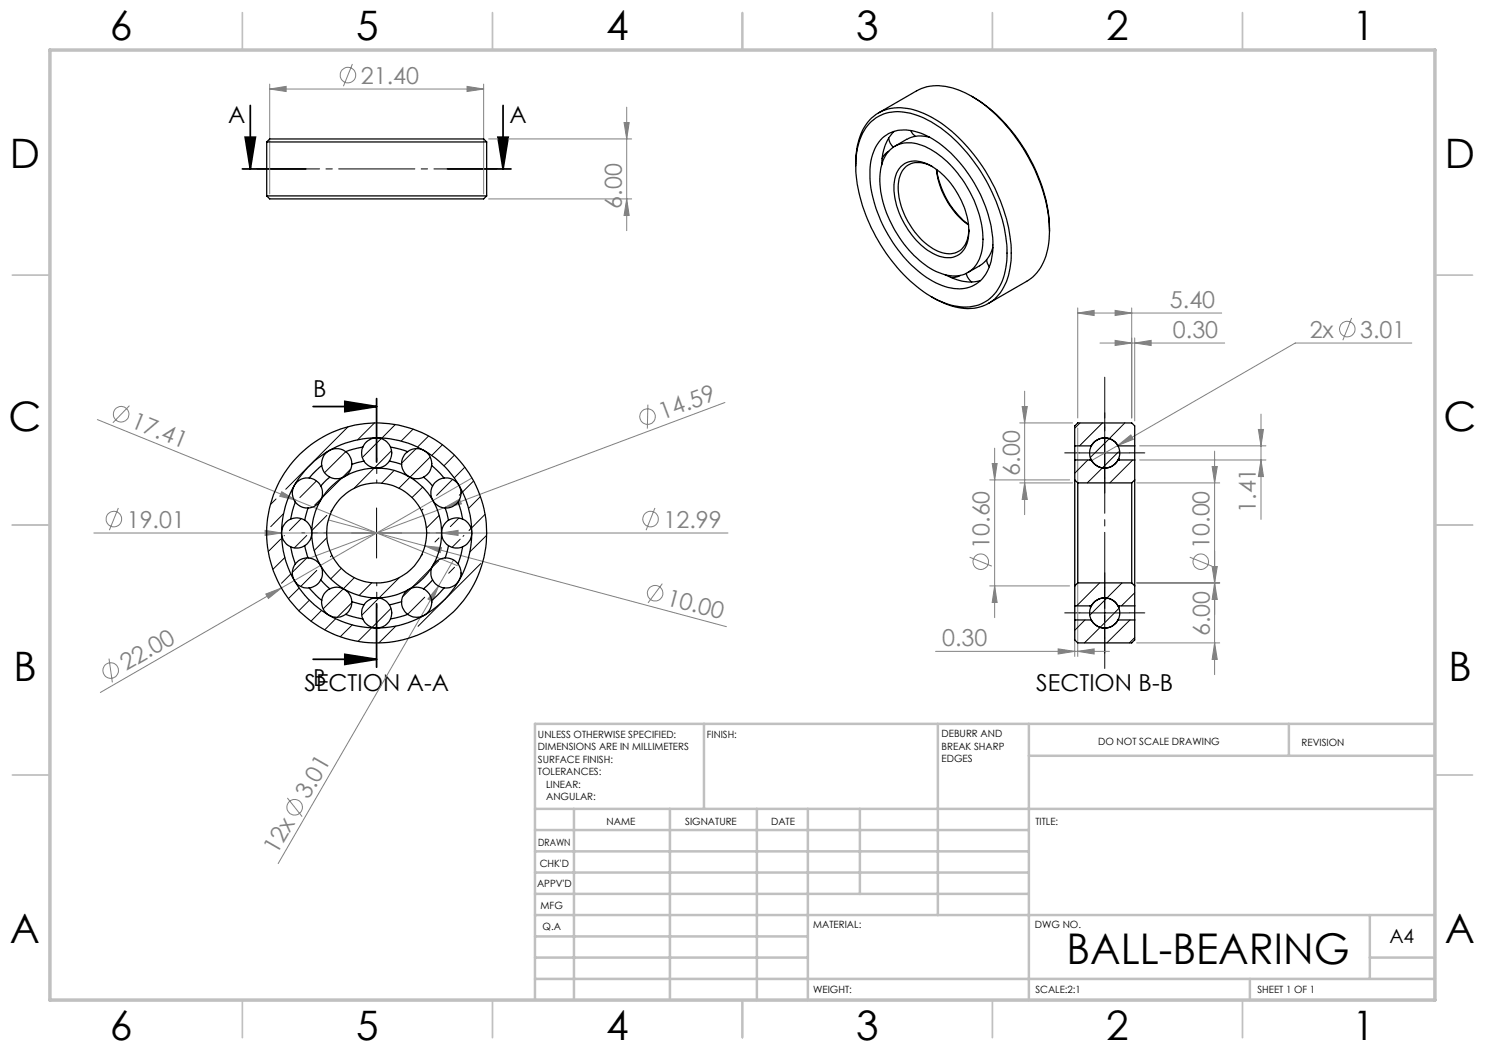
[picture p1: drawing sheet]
<svg xmlns="http://www.w3.org/2000/svg" width="297mm" height="210mm" viewBox="0 0 297 210" stroke-linecap="round" stroke-linejoin="round" font-family="sans-serif">
<g fill="none" stroke="#808080" stroke-width=".2">
<path d="M53.9 17.8l3.3-.5v1zM53.9 16.8v22M53.9 17.8h42.8M70.5 12.8l-1.8 4.4M93.4 17.3l3.3 .5-3.3 .5zM96.7 16.8v22M97.7 27.8h28.6M97.7 39.8h28.6M124.8 24.5h1l-.5 3.3zM125.3 39.8l.5 3.3h-1zM125.3 21.4v24.7M204.9 78.2v24.7"/>
<path d="M215.5 62.6l3.3-.5v1zM215.5 61.6v22M215.5 62.6h28.8M220 68.6h24.9M223 62.1l3.3 .5-3.3 .5zM223 68.1l3.3 .5-3.3 .5zM226.3 61.6v22M226.9 68.6l3.3-.5v1zM226.9 67.6v16.6M270.3 63.6l-1.7 4.4M282.4 68.6h-23.4l-35.4 20.5M19.5 83.9l39.7 16.1"/>
<path d="M25.9 81.1l-3.3 3.5M56.3 98.3l2.9 1.7-3.2-.7zM94.4 95.6l-38.1 22M129.6 80.9l-.1 4.8M145 80.5l-56 21M197.9 96h16M198.4 92.7h1l-.5 3.3zM198.9 89.6v33.9M203.9 84.6h10.6M203.9 96.6h10.6M204.4 81.3h1.1l-.6 3.3zM204.9 96.6l.6 3.3h-1.1z"/>
<path d="M214.9 90.2v41.1M215.5 85.6v45.7M223.6 89.1l2.6-2.1 .5 .9zM223.6 89.1l-5.3 3M227.3 96.6h16.6M227.9 89.2h25.3M227.9 92h25.3M242.4 93.3h1.1l-.6 3.3zM242.9 90.2v44.7M251.7 85.9h1l-.5 3.3zM252.2 82.8v21.1M252.2 92l.5 3.3h-1z"/>
<path d="M18.8 106.6h126.8M23.7 101.6l-1.8 4.4M53 106.1l3.3 .5-3.3 .5zM53.2 118.8l3.1-1.2-2.6 2.1zM56.3 117.6l-36.2 20.9M59.2 100l32.3 13.1M65.7 104l19.3 5.2M85 109.2l3.3 .3-.2 1zM85 109.2l60.3 16.1M87.7 117.2l-1.2 3.1-.9-.5zM87.7 117.2l-32.1 55.5M88.3 106.6l3.3-.5v1z"/>
<path d="M89 101.5l2.9-1.7 .4 1zM89 101.5l-27.3 10.2M90.7 112l-3 5.2M131 101.6l-1.8 4.4M132.5 116.7l-2.9 3.9M193.9 111.4l4.5 1.8M197.9 117.2h16M198.9 117.2l.5 3.3h-1zM227.3 116.6h16.6M237.9 111.4l4.5 1.8M242.4 113.3h1.1l-.6 3.3zM242.9 116.6l.6 3.3h-1.1z"/>
<path d="M21.8 131.7l.7 4.8M187.1 130.3h34.8M211.6 129.8l3.3 .5-3.3 .5zM215.5 130.3l3.3-.5v1zM227.3 128.6h16.6M242.9 128.6l.6 3.3h-1.1zM57.5 159.6l2.9 3.7"/>
<circle cx="69.6" cy="15" r="1.56"/>
<circle cx="269.5" cy="65.8" r="1.55"/>
<circle cx="24.2" cy="82.9" r="1.56"/>
<circle cx="129.5" cy="83.3" r="1.55"/>
<circle cx="22.8" cy="103.8" r="1.56"/>
<circle cx="130.1" cy="103.8" r="1.56"/>
<circle cx="131" cy="118.6" r="1.56"/>
<circle cx="196.2" cy="112.4" r="1.56"/>
<circle cx="240.2" cy="112.3" r="1.55"/>
<circle cx="22.1" cy="134.1" r="1.56"/>
<circle cx="58.9" cy="161.5" r="1.57"/>
</g>
<path d="M48.5 33.8h12.7M49 27.4h2.1l-1 6.4zM50.1 21.1v12.7M89.5 33.8h12.7M99.6 27.4h2l-1 6.4zM100.6 21.1v12.7M75.3 79.7v12.7M62.6 81.3h12.7M69 80.3l6.3 1-6.3 1zM62.6 131.9h12.7M69 130.9l6.3 1-6.3 1zM75.3 120.7v12.7" fill="none" stroke="#000" stroke-width=".35"/>
<path d="M99.4 33.8h-48" fill="none" stroke="#000" stroke-width=".2" stroke-dasharray="15.2 1.3 1.3 1.3" stroke-dashoffset="2.7"/>
<path d="M75.4 96.6v-5M65.4 106.6h-5M75.4 116.6v5M85.4 106.6h5" fill="none" stroke="#000" stroke-width=".2" stroke-dasharray="15.2 1.3 1.3 1.3" stroke-dashoffset="14.6"/>
<path d="M221 133.7v-58.3" fill="none" stroke="#000" stroke-width=".2" stroke-dasharray="15.2 1.3 1.3 1.3" stroke-dashoffset="7.1"/>
<path d="M216 90.6h-3.1M221 85.6v-3M221 95.6v3M226 90.6h3M221 117.6v-3M216 122.6h-3.1M221 127.6v3M226 122.6h3" fill="none" stroke="#000" stroke-width=".2" stroke-dasharray="15.2 1.3 1.3 1.3"/>
<path d="M215.9 90.6h10M220.9 85.6v10M70.3 106.6h10M75.3 101.6v10M220.9 117.6v10M215.9 122.6h10" fill="none" stroke="#000" stroke-width=".2"/>
<g fill="none" stroke="#c0c0c0" stroke-width=".35">
<path d="M48.5 2.5v7.5M98.5 2.5v7.5M148.5 2.5v7.5M198.5 2.5v7.5M248.5 2.5v7.5M2.5 55h7.5M287 55h7.5M2.5 105h7.5M287 105h7.5M2.5 155h7.5M287 155h7.5M48.5 200v7.5"/>
<path d="M98.5 200v7.5M148.5 200v7.5M198.5 200v7.5M248.5 200v7.5"/>
</g>
<g fill="none" stroke="#c0c0c0" stroke-width=".5">
<path d="M140.8 144.8v17M187.6 144.8v38.2M205.8 144.8v55.2M205.8 151.2h81.2M257.8 144.8v6.4M287 144.8h-180v55.2M107 161.8h180M107 178.8h98.8M107 174.5h98.8M107 170.3h98.8M107 166h98.8M114.8 161.8v38.2"/>
<path d="M134 161.8v38.2M151.4 161.8v38.2M161.6 161.8v38.2M172 161.8v17M107 195.8h180M107 191.5h54.6M107 187.3h54.6M107 183h180M250 195.8v4.2M274 191.5h13M274 183v12.8"/>
</g>
<path d="M10 10h277v190h-277z" fill="none" stroke="#c0c0c0" stroke-width=".7"/>
<g fill="#000">
<path d="M99.6 27.4h2l-1 6.4zM49 27.4h2.1l-1 6.4z"/>
<path d="M69 80.3l6.3 1-6.3 1zM69 130.9l6.3 1-6.3 1z"/>
</g>
<g fill="#808080">
<path d="M56.3 98.3l2.9 1.7-3.2-.7z"/>
<path d="M53 106.1l3.3 .5-3.3 .5z"/>
<path d="M88.3 106.6l3.3-.5v1z"/>
<path d="M89 101.5l2.9-1.7 .4 1z"/>
<path d="M53.2 118.8l3.1-1.2-2.6 2.1z"/>
<path d="M87.7 117.2l-1.2 3.1-.9-.5z"/>
<path d="M85 109.2l3.3 .3-.2 1z"/>
<path d="M93.4 17.3l3.3 .5-3.3 .5zM53.9 17.8l3.3-.5v1z"/>
<path d="M223.6 89.1l3.1-1.2-.5-.9zM223 68.1l3.3 .5-3.3 .5zM226.9 68.6l3.3-.5v1z"/>
<path d="M251.7 85.9h1l-.5 3.3zM252.2 92l.5 3.3h-1zM204.4 81.3h1.1l-.6 3.3zM204.9 96.6l.6 3.3h-1.1zM198.4 92.7h1l-.5 3.3zM198.9 117.2l.5 3.3h-1zM242.4 93.3h1.1l-.6 3.3zM242.9 116.6l.6 3.3h-1.1zM242.4 113.3h1.1l-.6 3.3zM242.9 128.6l.6 3.3h-1.1z"/>
<path d="M124.8 24.5h1l-.5 3.3zM125.3 39.8l.5 3.3h-1z"/>
<path d="M215.5 62.6l3.3-.5v1zM223 62.1l3.3 .5-3.3 .5zM211.6 129.8l3.3 .5-3.3 .5zM215.5 130.3l3.3-.5v1z"/>
</g>
<g fill="none" stroke="#000" stroke-width=".25">
<path d="M194.3 19.3a33.5 33.5 0 0 1 14.9 20.6 25.6 25.6 0 0 1 .7 6.3M53.3 39.2h44M53.3 39.2l.6 .6h42.8l.6-.6M53.3 28.4h44M53.3 28.4l.6-.6h42.8l.6 .6M53.3 28.4v10.8M97.3 28.4v10.8M171.1 33.2a12.9 12.9 0 0 1 3.2-9.6 8.8 8.8 0 0 1 9.1-1.4 26.7 26.7 0 0 1 12.5 10.3 32.8 32.8 0 0 1 6.3 18.9 11 11 0 0 1-4.2 9.1 9.8 9.8 0 0 1-9.7-.1l-2-1.1M174.3 24.3a8.7 8.7 0 0 1 9.1-1.2 27.1 27.1 0 0 1 12.8 11.3 31.6 31.6 0 0 1 5.2 17 10.9 10.9 0 0 1-3.8 8.6 8.7 8.7 0 0 1-8.1 .8 26.1 26.1 0 0 1-12.3-10.2 31.4 31.4 0 0 1-6-18.6 11.5 11.5 0 0 1 3.1-7.7zM175.7 22.6l7.6-4.4a9.9 9.9 0 0 1 9.1 .1 29.8 29.8 0 0 1 13.2 13.1 31.7 31.7 0 0 1 4.3 14.8M176.5 27.6a6.8 6.8 0 0 1 7.1-1.2 21.5 21.5 0 0 1 10.8 9.5 24.7 24.7 0 0 1 4.1 14.5 7.9 7.9 0 0 1-4.1 6.8 8.9 8.9 0 0 1-7.8-.9 27.4 27.4 0 0 1-12.5-19.3 12.3 12.3 0 0 1 1.4-8.2zM177.7 30.3l-.7 .6-.6 .8"/>
<path d="M177.7 27.6l.3 1 .7 .8M177.9 30a5.8 5.8 0 0 1 6.6-.9 20.8 20.8 0 0 1 10.6 11.7 15.3 15.3 0 0 1 .8 11 5.5 5.5 0 0 1-7.5 2.9 18.1 18.1 0 0 1-8.9-7.9 19.7 19.7 0 0 1-3.4-13 7.1 7.1 0 0 1 1.8-3.8zM178.8 26.3a9.1 9.1 0 0 0-2.4 6.6M180.3 33.2a4.5 4.5 0 0 1 5.3-.4 16.1 16.1 0 0 1 8.1 14.5 4.2 4.2 0 0 1-4.8 4.2 12.8 12.8 0 0 1-8-6.7 13.3 13.3 0 0 1-1.9-9.3l.5-1.3zM182.1 26.1l1 1.2M185.9 27.4a6 6 0 0 0-4.6 .5l-2.3 1.3M186.5 33.3a4.5 4.5 0 0 0-5.8 .5 7.9 7.9 0 0 0-.6 6.9 14.8 14.8 0 0 0 7.9 9.7 4 4 0 0 0 5.7-3.7l.1-.7M187.3 33.9a16.1 16.1 0 0 0 6.4 11.1 17.1 17.1 0 0 1-6.3-11.1M189 55a9.3 9.3 0 0 0 7.1 1.1M192.1 55.1l-.9 .3-1.1 .1M193.3 54.7l.2 .7 .8 1M197.3 52l.2 .7 .4 .7"/>
<path d="M198.6 49.5a6.1 6.1 0 0 1-2.7 3.7l-2.3 1.3M209.9 46.2a12 12 0 0 1-3.3 9.2l-1.2 .9-7.7 4.4M64.3 93.1l-2.5 2.5M65.9 95.4l-1.7 1.8M72.6 89.4l-3.5 .9M72.8 92.2l-2.5 .7M77.9 92.2l2.4 .7M78.1 89.4l3.4 .9M84.7 95.4l1.8 1.8M86.3 93.1l2.5 2.5M214.9 89.2v2.8M214.9 89.2h3.4a3 3 0 0 1 5.3 0h3.3"/>
<path d="M214.9 92h3.4a3 3 0 0 0 5.3 0h3.3M214.9 96v21.2M214.9 89.2v-4l.6-.6h10.8l.6 .6v4M214.9 92v4M214.9 96l.6 .6M215.5 96.6v20M215.5 96.6h10.8M218.1 91.7l-.1 .3M223.8 91.7l.1 .3M226.3 96.6v20M226.9 89.2v2.8M226.9 96v21.2"/>
<path d="M226.9 92v4M226.9 96l-.6 .6M58.1 109.4l1 3.4M59.1 100.4l-1 3.4M61 109.1l.6 2.5M61.6 101.6l-.6 2.5M61.8 117.6l2.5 2.5M64.2 116l1.7 1.8M86.5 116l-1.8 1.8M88.8 117.6l-2.5 2.5M89 101.6l.7 2.5M89.7 109.1l-.7 2.5"/>
<path d="M91.6 100.4l.9 3.4M92.5 109.4l-.9 3.4M214.9 117.2v4M215.5 116.6l-.6 .6M215.5 116.6h10.8M226.3 116.6l.6 .6M226.9 117.2v4M69.1 122.9l3.5 .9M70.3 120.3l2.5 .7M80.3 120.3l-2.4 .7M81.5 122.9l-3.4 .9M214.9 124h3.4a3 3 0 0 0 5.3 0h3.3"/>
<path d="M214.9 121.2v2.8M214.9 121.2h3.4a3 3 0 0 1 5.3 0h3.3M214.9 124v4l.6 .6h10.8l.6-.6v-4M218 121.2l.1 .3M223.9 121.2l-.1 .3M226.9 121.2v2.8"/>
<circle cx="61.5" cy="98.6" r="3"/>
<circle cx="67.3" cy="92.7" r="3"/>
<circle cx="75.3" cy="90.6" r="3"/>
<circle cx="83.3" cy="92.7" r="3"/>
<circle cx="89.2" cy="98.6" r="3"/>
<circle cx="220.9" cy="90.6" r="3"/>
<circle cx="59.3" cy="106.6" r="3"/>
<circle cx="61.5" cy="114.6" r="3"/>
<circle cx="75.3" cy="106.6" r="13"/>
<circle cx="75.3" cy="106.6" r="19"/>
<circle cx="75.3" cy="106.6" r="22"/>
<circle cx="75.3" cy="106.6" r="10"/>
<circle cx="89.2" cy="114.6" r="3"/>
<circle cx="91.3" cy="106.6" r="3"/>
<circle cx="67.3" cy="120.4" r="3"/>
<circle cx="75.3" cy="122.6" r="3"/>
<circle cx="83.3" cy="120.4" r="3"/>
<circle cx="220.9" cy="122.6" r="3"/>
</g>
<g fill="none" stroke="#000" stroke-width=".2">
<path d="M55.2 99.8l-1.1 1.1M63.3 96.2l-3.3 3.3M64.3 99.7l-1.4 1.3M68.3 95.7l-3.8 3.8M69.1 90.3l-4.2 4.2M69.6 85.3l-12.5 12.6M70.1 93.8l-1.7 1.8M74.8 93.6l-4 4.1M74.9 84.6l-3.4 3.4M76.2 87.7l-3.7 3.8M78.3 90.1l-3.4 3.5M78.8 94.1l-2.5 2.6"/>
<path d="M79.1 84.9l-2.7 2.7M82.6 85.8l-2.4 2.4M83.2 89.7l-2.9 2.9M84.5 97.4l-2.1 2.1M85.7 87.2l-2.2 2.2M86 91.4l-6.2 6.2M88.5 89l-2.1 2.1M90.5 95.9l-3.2 3.2M90.9 91l-2.1 2.2M92.2 98.7l-.3 .4M93 93.4l-2.2 2.2M94.7 96.2l-2.2 2.2"/>
<path d="M96 99.4l-2.3 2.3M216 84.6l-1.1 1M217.6 92l-2.7 2.6M220.5 84.6l-4.6 4.6M223.7 90.4l-6.2 6.2M225 84.6l-6.9 6.9M226.6 92l-4.6 4.6M56.1 107.8l-2.4 2.5M56.7 102.8l-2.5 2.5M56.9 107.1l-.1 .1M57 111.5l-2.4 2.4M58.2 114.8l-1.9 1.9"/>
<path d="M59.8 117.6l-2.1 2.1M60.3 103.7l-2.4 2.4M61.3 107.1l-2.4 2.5M61.4 111.6l-2.9 2.9M63.4 114.1l-3.3 3.2M65.4 103.1l-3 3M65.4 107.6l-2.6 2.5M66.4 111l-.3 .4M66.4 102l-.3 .3M68.3 113.7l-2.2 2.1M70.9 115.5l-6.3 6.3M74.4 116.5l-2.6 2.6"/>
<path d="M79.9 115.5l-7.5 7.5M82.3 117.6l-1.8 1.8M84.5 110.9l-.3 .3M84.6 101.8l-.3 .3M84.9 119.4l-3.4 3.5M86.2 113.7l-3.8 3.8M87.7 112.2l-1.3 1.3M87.8 107.6l-.8 .8M87.8 103.1l-2.5 2.5M90.9 113.4l-1.2 1.2M91.8 103.6l-1.7 1.7M92 107.8l-1.6 1.7"/>
<path d="M92.8 107.1l-.2 .2M94.2 105.7l-.4 .4M96.2 112.7l-12.6 12.6M97 102.9l-2.7 2.7M97.3 107.1l-3.4 3.3M219.9 116.6l-4.6 4.6M224.4 116.6l-6.5 6.4M226.9 118.6l-2.6 2.6M61.9 120l-2.1 2.2M64.3 122.1l-2.1 2.1M67.1 123.7l-2.2 2.3M70.3 120.6l-2.8 2.9"/>
<path d="M70.4 125l-2.3 2.3M74.3 125.6l-2.7 2.7M78.2 121.7l-3.8 3.8M79.2 125.2l-3.4 3.4M217 124l-2.1 2.1M223.8 121.7l-6.9 6.9M226 124l-4.6 4.6M226.9 127.5l-1 1.1"/>
</g>
<text font-size="8.5" x="213.3" y="192.7">BALL-BEARING</text>
<g font-size="8.1">
<text x="22" y="8">6</text>
<text x="71.2" y="8">5</text>
<text x="121.2" y="8">4</text>
<text x="171.3" y="8">3</text>
<text x="221.3" y="8">2</text>
<text x="270.5" y="8">1</text>
<text x="2" y="33.6">D</text>
<text x="289" y="33.6">D</text>
<text x="1.7" y="86.1">C</text>
<text x="288.7" y="86.1">C</text>
<text x="2.7" y="136.1">B</text>
<text x="289.7" y="136.1">B</text>
<text x="2" y="188.6">A</text>
<text x="289" y="188.6">A</text>
<text x="22" y="208">6</text>
<text x="71.2" y="208">5</text>
<text x="121.2" y="208">4</text>
<text x="171.3" y="208">3</text>
<text x="221.3" y="208">2</text>
<text x="270.5" y="208">1</text>
</g>
<g font-size="4.7" fill="#808080">
<text x="72.2" y="16.7">21.40</text>
<text x="124.3" y="41.7" transform="rotate(-90 124.3 41.7)">6.00</text>
<text x="234" y="61.6">5.40</text>
<text x="234.6" y="67.6">0.30</text>
<text x="261.9" y="67.5">2x</text>
<text x="272" y="67.5">3.01</text>
<text x="26" y="85.4" transform="rotate(22 26 85.4)">17.41</text>
<text x="132.5" y="84" transform="rotate(-21 132.5 84)">14.59</text>
<text x="203.9" y="95.1" transform="rotate(-90 203.9 95.1)">6.00</text>
<text x="25.4" y="105.5">19.01</text>
<text x="132.7" y="105.5">12.99</text>
<text x="251.2" y="102.6" transform="rotate(-90 251.2 102.6)">1.41</text>
<text x="197.9" y="109.8" transform="rotate(-90 197.9 109.8)">10.60</text>
<text x="241.9" y="109.8" transform="rotate(-90 241.9 109.8)">10.00</text>
<text x="133.1" y="120.9" transform="rotate(15 133.1 120.9)">10.00</text>
<text x="188.4" y="129.3">0.30</text>
<text x="241.9" y="127.2" transform="rotate(-90 241.9 127.2)">6.00</text>
<text x="25.2" y="134.3" transform="rotate(-30 25.2 134.3)">22.00</text>
<text x="61.7" y="160.1" transform="rotate(-60 61.7 160.1)">3.01</text>
<text x="55.4" y="171.1" transform="rotate(-60 55.4 171.1)">12x</text>
</g>
<g font-size="4.7">
<text x="45.6" y="24.6">A</text>
<text x="101.9" y="24.6">A</text>
<text x="62.7" y="79.3">B</text>
<text x="62.7" y="137.2">B</text>
<text x="60.9" y="138.2">SECTION A-A</text>
<text x="207.3" y="138.2">SECTION B-B</text>
</g>
<text font-size="3.9" x="277.9" y="188.5">A4</text>
<g font-size="2">
<text x="107.6" y="147.6">UNLESS OTHERWISE SPECIFIED:</text>
<text x="141.4" y="147.6">FINISH:</text>
<text x="188.3" y="147.5">DEBURR AND</text>
<text x="188.3" y="150">BREAK SHARP</text>
<text x="219.6" y="149">DO NOT SCALE DRAWING</text>
<text x="260.3" y="149.2">REVISION</text>
<text x="107.6" y="150.1">DIMENSIONS ARE IN MILLIMETERS</text>
<text x="107.6" y="152.6">SURFACE FINISH:</text>
<text x="107.6" y="155.1">TOLERANCES:</text>
<text x="188.3" y="152.5">EDGES</text>
<text x="109.2" y="157.6">LINEAR:</text>
<text x="109.2" y="160.1">ANGULAR:</text>
<text x="121.3" y="165">NAME</text>
<text x="137" y="164.9">SIGNATURE</text>
<text x="154.2" y="164.9">DATE</text>
<text x="207.1" y="164.9">TITLE:</text>
<text x="107.6" y="169.1">DRAWN</text>
<text x="107.9" y="173.3">CHK'D</text>
<text x="107.4" y="177.4">APPV'D</text>
<text x="108.1" y="181.8">MFG</text>
<text x="108.5" y="186">Q.A</text>
<text x="162.6" y="185.5">MATERIAL:</text>
<text x="207" y="185.5">DWG NO.</text>
<text x="162.6" y="198.5">WEIGHT:</text>
<text x="207.1" y="198.6">SCALE:2:1</text>
<text x="251.5" y="198.6">SHEET 1 OF 1</text>
</g>
</svg>
